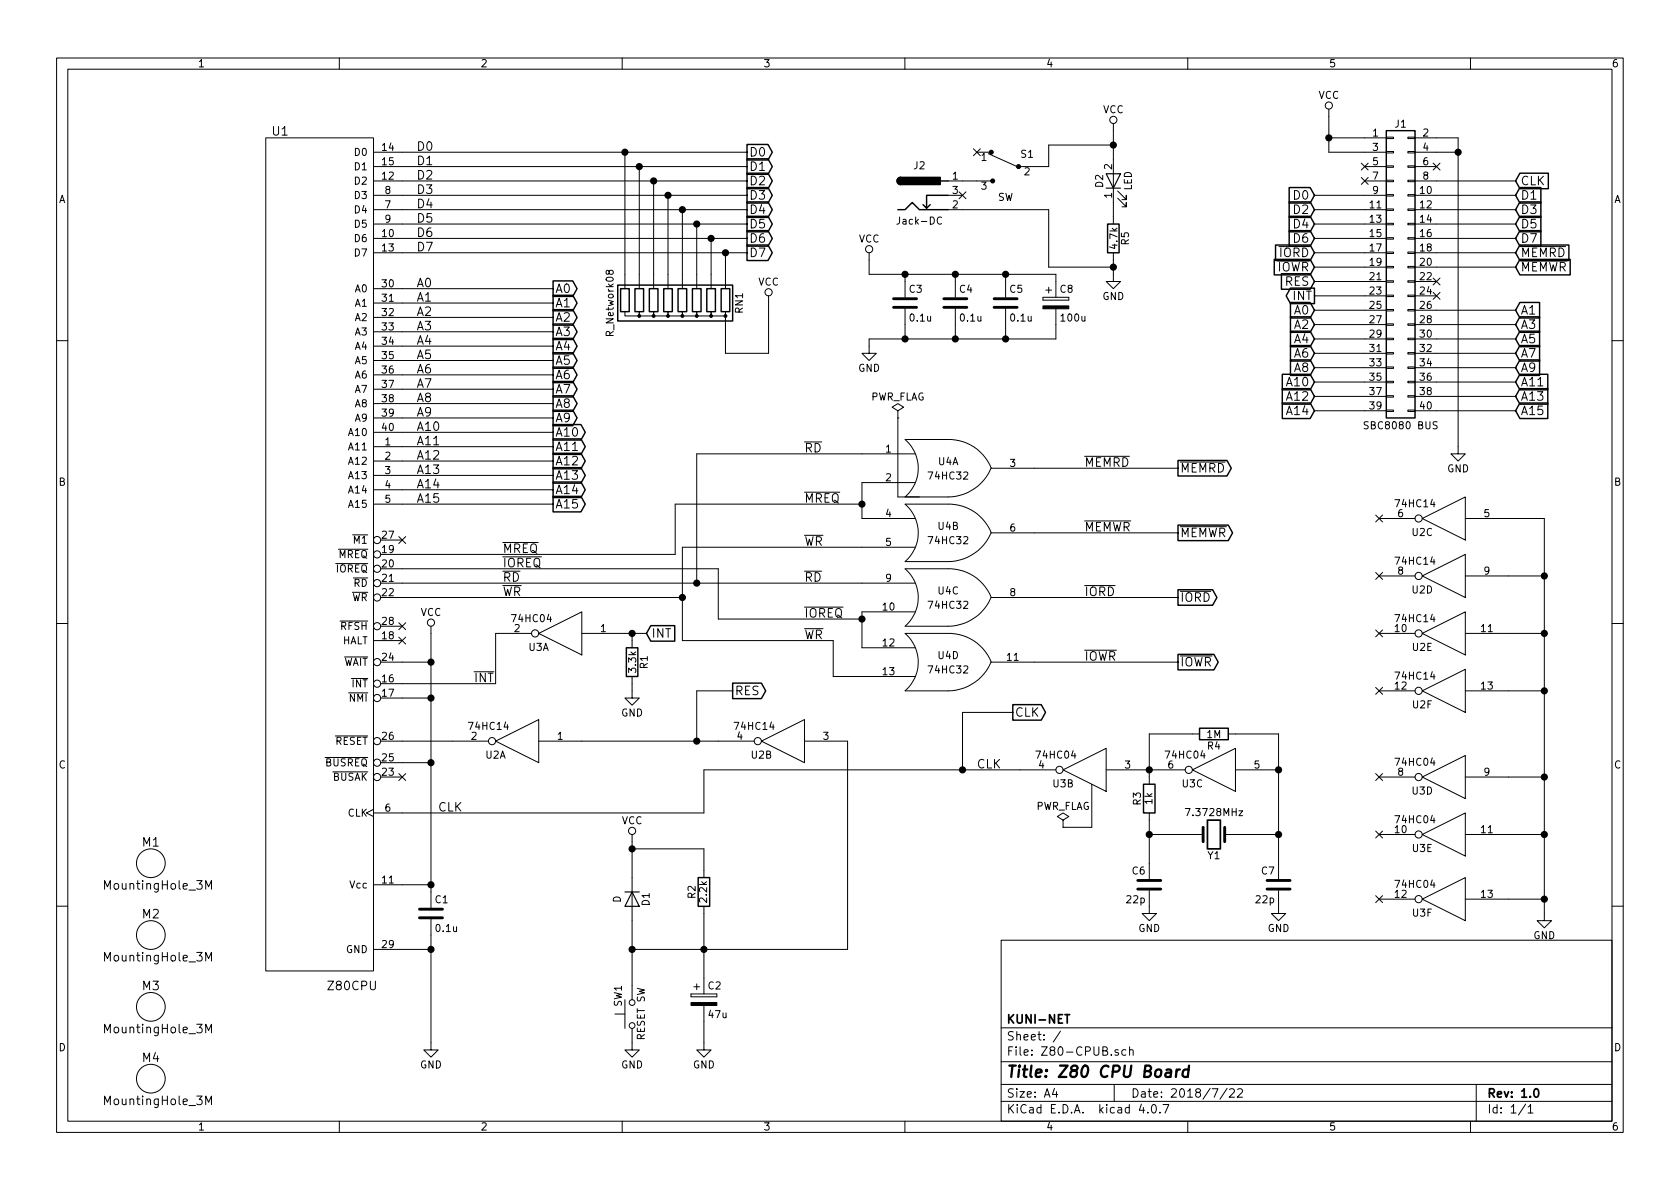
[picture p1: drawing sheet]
<svg xmlns="http://www.w3.org/2000/svg" width="297mm" height="210mm" viewBox="0 0 297 210" stroke-linecap="round" stroke-linejoin="round" font-family="sans-serif">
<g fill="none" stroke="#000" stroke-width=".18">
<path d="M10 10.3h277v189.9h-277zM12 12.2h273v186.1h-273zM60 10.3v1.9M110 10.3v1.9M160 10.3v1.9M210 10.3v1.9M234.9 19.3v7.6h10.2M260 10.3v1.9M47 24.4h19v147.3h-19zM66 37.1h66.1M66 34.5h66.1M66 39.6h66.1"/>
<path d="M66 32h66.1M66 26.9h66.1M66 29.5h66.1M110.5 26.9v24.1M113 29.5v21.5M115.6 32v19M118.1 34.5v16.5M120.6 37.1v13.9M123.2 39.6v11.4M166.5 38.5a.5 .5 0 0 0-.6 0 .5 .5 0 0 0-.2 .6l.1 .3a.41 .41 0 0 0 .7 .1M167.6 37.1h17.8v10.1h11.4M167.6 34.5h2.6"/>
<path d="M167.6 32h7.7M169.6 33.9l1.2 1.2M170.8 33.9l-1.2 1.2M172.1 26.3l1.2 1.2M172.7 26.9h2.6M173.3 26.3l-1.2 1.2M174.8 27.2l5 2.3M196.8 25.6h-11.4v3.9h-5.1M196.8 21.8v17.8M197.6 35l1.5 1.6v-.8v.8h-.7M197.6 33.8l1.5 1.5v-.8v.8h-.7M232.4 37.1h12.7"/>
<path d="M232.4 34.5h12.7M232.4 39.6h12.7M234.9 24.4h10.2M240.7 28.8l1.2 1.3M240.7 31.4l1.2 1.2M241.3 32h3.8M241.3 29.5h3.8M241.9 28.8l-1.2 1.3M241.9 31.4l-1.2 1.2M245.1 39.5h1.3v.2h-1.3zM245.1 37h1.3v.2h-1.3zM245.1 34.4h1.3v.3h-1.3z"/>
<path d="M245.1 31.9h1.3v.2h-1.3zM245.1 29.3h1.3v.3h-1.3zM245.1 26.8h1.3v.2h-1.3zM245.1 24.3h1.3v.2h-1.3zM248.9 39.5h1.3v.2h-1.3zM248.9 37h1.3v.2h-1.3zM248.9 34.4h1.3v.3h-1.3zM248.9 31.9h1.3v.2h-1.3zM248.9 29.3h1.3v.3h-1.3zM248.9 26.8h1.3v.2h-1.3zM248.9 24.3h1.3v.2h-1.3zM250.2 24.4h7.6v55.9h1.3l-1.3 1.2-1.3-1.2h1.3"/>
<path d="M250.2 37.1h17.8M250.2 34.5h17.8M250.2 39.6h17.8M250.2 32h17.8M250.2 26.9h7.6M250.2 29.5h3.8M253.4 28.8l1.2 1.3M254.6 28.8l-1.2 1.3M66 42.2h66.1M66 51h31.8M66 53.6h31.8M66 56.1h31.8"/>
<path d="M66 44.7h66.1M66 58.7h31.8M107.7 48l.2-.2h.4l.1 .2v.4l-.5 .1-.2-.1-.1-.6h-.3l-.1 .2 .1 .5h.2l.2-.2M125.7 42.2v8.8M128.3 44.7v6.3M135.9 52.3v10.2h-7.6v-7.4v.8h-2.6v-.8v.8h-2.5v-.8v.8h-2.6v-.8v.8h-2.5v-.8v.8h-2.5v-.8v.8h-2.6v-.8v.8h-2.5v-.8M153.7 44.7v3.8h33v4.1M160 48.5v4.1M160 54.6v5.3M168.9 48.5v4.1M168.9 54.6v5.3M177.8 48.5v4.1"/>
<path d="M177.8 54.6v5.3M184.4 52.6v.5zM184.4 53.1h4.6zM184.4 52.6h4.6zM184.9 51.3h1M185.4 50.8v1M186.7 54.6v5.3h-33v2.6h1.2l-1.2 1.2-1.3-1.2h1.3M189 52.6v.5zM196.8 44.7v5.1h1.3l-1.3 1.2-1.2-1.2h1.2M225.9 46.1h5.6M226.1 43.6h5.4M232.4 42.2h12.7"/>
<path d="M232.4 44.7h12.7M232.4 47.2h12.7M232.4 59.9h12.7M232.4 49.8h12.7M232.4 52.3h12.7M232.4 54.9h12.7M232.4 57.4h12.7M245.1 59.8h1.3v.3h-1.3zM245.1 57.3h1.3v.2h-1.3zM245.1 54.7h1.3v.3h-1.3zM245.1 52.2h1.3v.2h-1.3zM245.1 49.7h1.3v.2h-1.3z"/>
<path d="M245.1 47.1h1.3v.3h-1.3zM245.1 44.6h1.3v.2h-1.3zM245.1 42h1.3v.3h-1.3zM248.9 59.8h1.3v.3h-1.3zM248.9 57.3h1.3v.2h-1.3zM248.9 54.7h1.3v.3h-1.3zM248.9 52.2h1.3v.2h-1.3zM248.9 49.7h1.3v.2h-1.3zM248.9 47.1h1.3v.3h-1.3zM248.9 44.6h1.3v.2h-1.3zM248.9 42h1.3v.3h-1.3zM250.2 42.2h17.8"/>
<path d="M250.2 44.7h17.8M250.2 47.2h17.8M250.2 59.9h17.8M250.2 49.8h3.8M250.2 52.3h3.8M250.2 54.9h17.8M250.2 57.4h17.8M253.4 49.2l1.2 1.2M253.4 51.7l1.2 1.2M254.6 49.2l-1.2 1.2M254.6 51.7l-1.2 1.2M268.9 43.6h7.9"/>
<path d="M268.9 46.1h8.1M10 60.2h2M66 79h31.8M66 76.4h31.8M66 61.2h31.8M66 63.7h31.8M66 66.3h31.8M66 68.8h31.8M66 71.4h31.8M66 73.9h31.8M158.7 73.9v14h8.9a8.3 8.3 0 0 0 7.6-5.1M158.7 73.9h.1"/>
<path d="M158.7 72.6l1.1-.6-1.1-.6-1 .6 1 .6v1.3M160 77.7h7.7a8 8 0 0 1 7.6 5.1h33M160 77.7a6.7 6.7 0 0 1 0 10.2M232.4 72.6h12.7M232.4 62.5h12.7M232.4 65h12.7M232.4 67.6h12.7M232.4 70.1h12.7M245.1 72.5h1.3v.3h-1.3zM245.1 70h1.3v.2h-1.3zM245.1 67.4h1.3v.3h-1.3zM245.1 64.9h1.3v.2h-1.3z"/>
<path d="M245.1 62.4h1.3v.2h-1.3zM248.9 72.5h1.3v.3h-1.3zM248.9 70h1.3v.2h-1.3zM248.9 67.4h1.3v.3h-1.3zM248.9 64.9h1.3v.2h-1.3zM248.9 62.4h1.3v.2h-1.3zM250.2 72.6h17.8M250.2 62.5h17.8M250.2 65h17.8M250.2 67.6h17.8M250.2 70.1h17.8M254.1 74.6l-.7 .1v.4l.6 .2 .1 .3-.2 .2h-.5"/>
<path d="M285 60.2h2M59.4 99.7h5.6M59.8 97.1h5.2M66 89.1h31.8M66 81.5h31.8M66 84.1h31.8M66 86.6h31.8M67.3 95.5h3.8M70.5 94.9l1.2 1.2M71.7 94.9l-1.2 1.2M88.9 95.9h6.2M88.9 98.5h6.8"/>
<path d="M142.2 87h6.3M152.4 89.1h-33v8.9h-52.1M160 89.1h7.7a8 8 0 0 1 7.6 5.1h33M160 89.2a6.7 6.7 0 0 1 0 10.1M161.8 85.3h-9.4v6.4h9.4M161.8 96.8h-41.2v16.5h26.7v6.3h14.5M161.8 80.3h-38.6v22.8M175.2 94.2a8.3 8.3 0 0 1-7.6 5.1h-7.6M191.8 80.7h7.9M191.8 92.1h8.1M208.7 81.7h7.9M208.7 93.1h8.1"/>
<path d="M243.2 91.1l1.2 1.2M243.8 91.7h6.4M244.4 91.1l-1.2 1.2M251.5 91.7l7.6-3.8v7.6zM259.1 91.7h13.9v71.1h-1.2l1.2 1.3 1.3-1.3h-1.3M10 110.3h2M60.1 109.8h4.9M60.9 116.2h4.1M62.1 120h2.9M66 113.3h5.1M67.3 110.7h3.8M67.3 100.6h59.7v8.9h25.4"/>
<path d="M67.3 105.7h53.3M67.3 103.1h94.5M67.3 117.1h8.9M70.5 112.7l1.2 1.2M70.5 110.1l1.2 1.2M71.7 112.7l-1.2 1.2M71.7 110.1l-1.2 1.2M76.2 110.7v49.8M83.8 118.8h3.5M94 112h-6.4v8.9h-20.3M95.2 112l7.7-3.8v7.6zM102.9 112h11.4"/>
<path d="M111.8 119.6v3.8h1.2l-1.2 1.3-1.3-1.3h1.3M111.8 112v2.5M142.2 107.4h6.9M160 100.6h7.7a8 8 0 0 1 7.6 5.1h33M160 112h7.7a8 8 0 0 1 7.6 5.1h33M160 100.6a6.7 6.7 0 0 1 0 10.1M160 112a6.7 6.7 0 0 1 0 10.1M161.8 108.2h-9.4v6.3h9.4M175.2 105.6a8.3 8.3 0 0 1-7.6 5.1h-7.6M175.2 117.1a8.3 8.3 0 0 1-7.6 5.1h-7.6M191.8 103.6h5.4M191.8 115h5.6"/>
<path d="M208.7 104.6h5.4M208.7 116h5.6M243.2 101.2l1.2 1.3M243.2 111.4l1.2 1.2M243.8 112h6.4M243.8 101.8h6.4M244.4 101.2l-1.2 1.3M244.4 111.4l-1.2 1.2M251.5 101.8l7.6-3.8v7.7zM251.5 112l7.6-3.8v7.6zM259.1 112h13.9M259.1 101.8h13.9"/>
<path d="M285 110.3h2M57.5 134h7.5M58.9 136.5h6.1M59.3 130.1h5.7M61.6 122.5h3.4M67.3 137.4h3.8M67.3 134.9h8.9M67.3 131.1h19.1M67.3 123.4h8.9M70.5 136.8l1.2 1.2M71.7 136.8l-1.2 1.2M87.6 131.1l7.6-3.9v7.7z"/>
<path d="M95.2 131.1h38.1M129.5 122.2h-6.3v8.9M134.6 131.1l7.6-3.9v7.7zM142.2 131.1h7.7v36.8h-38.1M179.1 126h-8.9v10.1M186.7 136.1h-62.2v7.7h-58.5M188 136.1l7.6-3.8v7.6zM193 138.7v7.6h-5M195.6 136.1h13.9M210.8 136.1l7.6-3.8v7.6zM212.1 129.8h-8.9v8.9M217.2 129.8h8.9v25.6"/>
<path d="M218.4 136.1h7.7M243.2 136.8l1.2 1.2M243.2 121.6l1.2 1.2M243.8 122.2h6.4M243.8 137.4h6.4M244.4 136.8l-1.2 1.2M244.4 121.6l-1.2 1.2M251.5 137.4l7.6-3.8v7.6zM251.5 122.2l7.6-3.8v7.6zM259.1 122.2h13.9M259.1 137.4h13.9M36.4 157.2v-1.5l.5 1.1 .5-1.1v1.5"/>
<path d="M66 143.1l-1.2 .7 1.2 .6M66 156.5h10.2M111.8 150.1h12.7v5.1M111.8 147.6v29.2M188 146.3h.1M188 145l1-.6-1-.6-1.1 .6 1.1 .6v1.3M203.2 157.5v4h-1.3l1.3 1.3 1.3-1.3h-1.3M203.2 147.6h9.5M203.2 143.8v11.6M216.5 147.6h9.6M226.1 157.5v4h-1.3l1.3 1.3 1.2-1.3h-1.2M243.2 147l1.2 1.2"/>
<path d="M243.2 158.4l1.2 1.2M243.8 147.6h6.4M243.8 159h6.4M244.4 147l-1.2 1.2M244.4 158.4l-1.2 1.2M251.5 147.6l7.6-3.8v7.6zM251.5 159l7.6-3.8v7.6zM259.1 147.6h13.9M259.1 159h13.9M10 160.2h2M36.4 169.9v-1.5l.5 1.1 .5-1.1v1.5M66 167.9h10.2"/>
<path d="M76.2 162.6v23.1h1.3l-1.3 1.2-1.3-1.2h1.3M108.7 179.3h1.8M110.5 176.8v5.1M122.2 175.8v.5zM122.2 176.3h4.5zM122.2 175.8h4.5zM122.7 174.5h1M123.2 174v1M124.5 177.8v7.9h1.2l-1.2 1.2-1.3-1.2h1.3M124.5 160.3v15.5M126.7 175.8v.5zM177 166.3h108v32h-108z"/>
<path d="M285 160.2h2M36.4 182.6v-1.5l.5 1.1 .5-1.1v1.5M36.4 195.3v-1.5l.5 1.1 .5-1.1v1.5M60 198.3v1.9M110 198.3v1.9M111.8 181.9v3.8h1.2l-1.2 1.2-1.3-1.2h1.3M160 198.3v1.9M177 194.8h108M177 191.8h108M177 187.8h108M177 181.8h108M186.4 192.5l-.3 1h.9"/>
<path d="M186.8 193v1M187.5 182.3l-1.3 2M197 191.8v3M197.7 185.7a.37 .37 0 0 0-.6 .1l.1 .2 .5 .2 .1 .1-.2 .3-.5-.1M199.1 185.7l-.5-.1-.3 .3 .1 .6 .2 .1 .5-.1M199.7 185.7l.2-.1 .4 .1 .1 .9M199.7 185.1v1.5M201.8 195.2l-.4 1.1h1M202.9 196.7v.1M203.8 195.4l.1-.1a.81 .81 0 0 1 .6 .6 .81 .81 0 0 1-.3 .8l-.1 .1a.8 .8 0 0 1-.6-.6 .8 .8 0 0 1 .3-.8zM205.1 196.7v.1M205.6 195.3h1.1l-.7 1.5"/>
<path d="M210 198.3v1.9M217 192.5l-1.3 1.9M217.4 192.7l.2-.2h.4l.3 .5-1 1h1M218.8 192.7l.2-.2h.4l.3 .5-1 1h1M260 198.3v1.9M261 191.8v6.5M269.7 195.2l-1.2 2M270.2 195.8l.4-.5v1.5M270.2 196.8h.8"/>
<circle cx="234.9" cy="18.7" r=".63"/>
<circle cx="196.8" cy="21.2" r=".63"/>
<circle cx="135.9" cy="51.7" r=".63"/>
<circle cx="153.7" cy="44.1" r=".63"/>
<circle cx="66.7" cy="95.5" r=".63"/>
<circle cx="66.7" cy="98" r=".63"/>
<circle cx="250.8" cy="91.7" r=".63"/>
<circle cx="66.7" cy="117.1" r=".63"/>
<circle cx="66.7" cy="110.7" r=".63"/>
<circle cx="66.7" cy="100.6" r=".63"/>
<circle cx="66.7" cy="103.1" r=".63"/>
<circle cx="66.7" cy="105.7" r=".63"/>
<circle cx="76.2" cy="110.1" r=".63"/>
<circle cx="94.6" cy="112" r=".63"/>
<circle cx="250.8" cy="112" r=".63"/>
<circle cx="250.8" cy="101.8" r=".63"/>
<circle cx="66.7" cy="120.9" r=".63"/>
<circle cx="66.7" cy="123.4" r=".63"/>
<circle cx="66.7" cy="134.9" r=".63"/>
<circle cx="66.7" cy="131.1" r=".63"/>
<circle cx="66.7" cy="137.4" r=".63"/>
<circle cx="87" cy="131.1" r=".63"/>
<circle cx="134" cy="131.1" r=".63"/>
<circle cx="187.3" cy="136.1" r=".63"/>
<circle cx="210.2" cy="136.1" r=".63"/>
<circle cx="250.8" cy="122.2" r=".63"/>
<circle cx="250.8" cy="137.4" r=".63"/>
<circle cx="26.7" cy="152.6" r="2.54"/>
<circle cx="111.8" cy="146.9" r=".63"/>
<circle cx="250.8" cy="159" r=".63"/>
<circle cx="250.8" cy="147.6" r=".63"/>
<circle cx="26.7" cy="178" r="2.54"/>
<circle cx="26.7" cy="165.3" r="2.54"/>
<circle cx="111.8" cy="177.3" r=".51"/>
<circle cx="26.7" cy="190.7" r="2.54"/>
<circle cx="111.8" cy="181.4" r=".51"/>
</g>
<path d="M213.5 145h2.3v5.1h-2.3zM188.3 179.4h.8M188.7 179.4v1.5M271.3 192.7l.3-.2a.81 .81 0 0 1 .5 .6 .81 .81 0 0 1-.2 .8l-.2 .1a.79 .79 0 0 1-.4-1.3z" fill="none" stroke="#000" stroke-width=".3"/>
<path d="M206.2 189.2h.8v1.2M207.1 189.6l-.8 .1a.4 .4 0 0 0-.3 .3 .4 .4 0 0 0 .3 .4l.7-.1M208.1 189.1l-.2 1.3M208.6 189.1a.54 .54 0 0 0-.6 .4M210.2 189.2a.7 .7 0 0 0-1.1 .3v.8l.3 .1 .6-.1M210.2 188.4l-.2 2" fill="none" stroke="#000" stroke-width=".41"/>
<g fill="none" stroke="#000" stroke-width=".51">
<path d="M158 54.4h4.1M158 52.8h4.1M166.9 54.4h4M166.9 52.8h4M175.8 54.4h4M175.8 52.8h4M201.2 157.2h4M201.2 155.7h4M212.7 146.3v2.5M216.5 146.3v2.5M224 157.2h4.1M224 155.7h4.1"/>
<path d="M74.2 162.3h4M74.2 160.8h4"/>
</g>
<g fill="none" stroke="#000" stroke-width=".25">
<path d="M132.1 25.5h3.7l.8 1.4-.8 1.4h-3.7zM132.1 28.1h3.7l.8 1.4-.8 1.3h-3.7zM132.1 30.6h3.7l.8 1.4-.8 1.4h-3.7zM132.1 33.2h3.7l.8 1.3-.8 1.4h-3.7zM132.1 35.7h3.7l.8 1.4-.8 1.3h-3.7zM132.1 38.2h3.7l.8 1.4-.8 1.4h-3.7zM158.7 37.1h1.3l1.3-1.3 1.3 1.3h5M159.3 31.4a.63 .63 0 0 0-.7 .6 .63 .63 0 0 0 .7 .6M164.5 36.2l-.7 .6M166.4 32h1.2M167.6 34.5h-3.8v2.3l-.6-.6M195.8 39.6h2.1v5.1h-2.1z"/>
<path d="M227.9 33.2h3.7l.8 1.3-.8 1.4h-3.7zM227.9 35.7h3.7l.8 1.4-.8 1.3h-3.7zM227.9 38.2h3.7l.8 1.4-.8 1.4h-3.7zM245.1 23.1h5.1v50.8h-5.1zM268.7 33.2h3.7v2.7h-3.7l-.7-1.4zM268.7 35.7h3.7v2.7h-3.7l-.7-1.3zM268.7 38.2h3.7v2.8h-3.7l-.7-1.4zM268.7 30.6h5.1v2.8h-5.1l-.7-1.4zM97.8 49.7h3.5l.7 1.3-.7 1.4h-3.5zM97.8 52.2h3.5l.7 1.4-.7 1.4h-3.5zM97.8 54.8h3.5l.7 1.3-.7 1.4h-3.5zM97.8 57.3h3.5l.7 1.4-.7 1.3h-3.5z"/>
<path d="M97.8 59.8h3.5l.7 1.4-.7 1.4h-3.5zM109.2 50.4h20.3v6.4h-20.3zM109.7 51h1.6v4.1h-1.6zM112.3 51h1.5v4.1h-1.5zM114.8 51h1.5v4.1h-1.5zM117.3 51h1.6v4.1h-1.6zM119.9 51h1.5v4.1h-1.5zM122.4 51h1.6v4.1h-1.6zM125 51h1.5v4.1h-1.5zM127.5 51h1.5v4.1h-1.5zM132.1 40.8h3.7l.8 1.4-.8 1.3h-3.7zM132.1 43.3h3.7l.8 1.4-.8 1.4h-3.7z"/>
<path d="M225.3 45.9h6.3l.8 1.3-.8 1.4h-6.3zM225.5 43.3h6.1l.8 1.4-.8 1.4h-6.1zM226.6 48.4h5l.8 1.4-.8 1.3h-5zM227.9 40.8h3.7l.8 1.4-.8 1.3h-3.7zM228.2 50.9h4.2v2.8h-4.2l-.8-1.4zM228.2 53.5h3.4l.8 1.4-.8 1.3h-3.4zM228.2 56h3.4l.8 1.4-.8 1.4h-3.4zM228.2 58.6h3.4l.8 1.3-.8 1.4h-3.4zM268.7 40.8h3.7v2.7h-3.7l-.7-1.3zM268.7 43.3h8.7v2.8h-8.7l-.7-1.4zM268.7 45.9h8.9v2.7h-8.9l-.7-1.4zM268.7 53.5h3.5v2.7h-3.5l-.7-1.3z"/>
<path d="M268.7 56h3.5v2.8h-3.5l-.7-1.4zM268.7 58.6h3.5v2.7h-3.5l-.7-1.4zM97.8 62.4h3.5l.7 1.3-.7 1.4h-3.5zM97.8 64.9h3.5l.7 1.4-.7 1.4h-3.5zM97.8 67.5h3.5l.7 1.3-.7 1.4h-3.5zM97.8 70h3.5l.7 1.4-.7 1.3h-3.5zM97.8 72.5h3.5l.7 1.4-.7 1.4h-3.5zM97.8 75.1h4.9l.8 1.3-.8 1.4h-4.9zM97.8 77.6h4.9l.8 1.4-.8 1.4h-4.9zM226.7 66.2h4.9l.8 1.4-.8 1.3h-4.9zM226.7 68.7h4.9l.8 1.4-.8 1.4h-4.9zM226.7 71.3h4.9l.8 1.3-.8 1.4h-4.9z"/>
<path d="M228.2 61.1h3.4l.8 1.4-.8 1.3h-3.4zM228.2 63.6h3.4l.8 1.4-.8 1.4h-3.4zM268.7 61.1h3.5v2.7h-3.5l-.7-1.3zM268.7 63.6h3.5v2.8h-3.5l-.7-1.4zM268.7 66.2h5v2.7h-5l-.7-1.3zM268.7 68.7h5v2.8h-5l-.7-1.4zM268.7 71.3h5v2.7h-5l-.7-1.4zM97.8 80.2h4.9l.8 1.3-.8 1.4h-4.9zM97.8 82.7h4.9l.8 1.4-.8 1.3h-4.9zM97.8 85.2h4.9l.8 1.4-.8 1.4h-4.9zM97.8 87.8h4.9l.8 1.3-.8 1.4h-4.9zM208.3 81.4h8.6l.8 1.4-.8 1.4h-8.6z"/>
<path d="M208.3 92.9h8.9l.7 1.3-.7 1.4h-8.9zM110.7 114.5h2.1v5.1h-2.1zM115.1 110.6h4.2v2.8h-4.2l-.8-1.4zM208.3 104.3h6.1l.8 1.4-.8 1.3h-6.1zM208.3 115.7h6.3l.8 1.4-.8 1.4h-6.3zM129.5 120.8h5.1l.8 1.4-.8 1.3h-5.1zM179.1 124.6h5l.8 1.4-.8 1.3h-5zM202.2 138.7h2v5.1h-2zM212.1 128.8h5.1v2h-5.1zM123.4 155.2h2.1v5.1h-2.1z"/>
</g>
<g fill="#000" stroke="#000" stroke-width=".18">
<path d="M184.4 54.1h4.6v.5h-4.6zM122.2 177.3h4.5v.5h-4.5z"/>
<circle cx="175.3" cy="26.9" r=".36"/>
<circle cx="175.5" cy="32" r=".36"/>
<circle cx="180.1" cy="29.5" r=".36"/>
<circle cx="113" cy="55.9" r=".25"/>
<circle cx="115.6" cy="55.9" r=".25"/>
<circle cx="118.1" cy="55.9" r=".25"/>
<circle cx="120.6" cy="55.9" r=".25"/>
<circle cx="123.2" cy="55.9" r=".25"/>
<circle cx="125.7" cy="55.9" r=".25"/>
<circle cx="128.3" cy="55.9" r=".25"/>
</g>
<path d="M195.6 30.7h2.5l-1.3 2.6zM195.6 33.3h2.5M110.5 157.7h2.5M111.8 157.7l1.2 2.6h-2.5z" fill="none" stroke="#000" stroke-width=".2"/>
<g fill="#000" stroke="#000" stroke-width=".25">
<path d="M158.8 31.5l.5-.1v1.2a.64 .64 0 0 1-.6-.4 .64 .64 0 0 1 .1-.7zM159.3 31.4h6.9v1.2h-6.9z"/>
<circle cx="110.5" cy="26.9" r=".51"/>
<circle cx="113" cy="29.5" r=".51"/>
<circle cx="115.6" cy="32" r=".51"/>
<circle cx="118.1" cy="34.5" r=".51"/>
<circle cx="120.7" cy="37.1" r=".51"/>
<circle cx="123.2" cy="39.6" r=".51"/>
<circle cx="196.9" cy="25.6" r=".51"/>
<circle cx="235" cy="24.4" r=".51"/>
<circle cx="257.8" cy="26.9" r=".51"/>
<circle cx="125.7" cy="42.2" r=".51"/>
<circle cx="128.3" cy="44.7" r=".51"/>
<circle cx="160" cy="59.9" r=".51"/>
<circle cx="160" cy="48.5" r=".51"/>
<circle cx="168.9" cy="59.9" r=".51"/>
<circle cx="168.9" cy="48.5" r=".51"/>
<circle cx="177.8" cy="59.9" r=".51"/>
<circle cx="177.8" cy="48.5" r=".51"/>
<circle cx="196.9" cy="47.2" r=".51"/>
<circle cx="152.4" cy="89.1" r=".51"/>
<circle cx="76.2" cy="117.1" r=".51"/>
<circle cx="111.8" cy="112" r=".51"/>
<circle cx="120.7" cy="105.7" r=".51"/>
<circle cx="123.2" cy="103.1" r=".51"/>
<circle cx="152.4" cy="109.5" r=".51"/>
<circle cx="273" cy="101.8" r=".51"/>
<circle cx="273" cy="112" r=".51"/>
<circle cx="76.2" cy="123.4" r=".51"/>
<circle cx="76.2" cy="134.9" r=".51"/>
<circle cx="123.2" cy="131.1" r=".51"/>
<circle cx="170.2" cy="136.1" r=".51"/>
<circle cx="203.2" cy="136.1" r=".51"/>
<circle cx="226.1" cy="136.1" r=".51"/>
<circle cx="273" cy="122.2" r=".51"/>
<circle cx="273" cy="137.4" r=".51"/>
<circle cx="76.2" cy="156.5" r=".51"/>
<circle cx="111.8" cy="150.1" r=".51"/>
<circle cx="203.2" cy="147.6" r=".51"/>
<circle cx="226.1" cy="147.6" r=".51"/>
<circle cx="273" cy="159" r=".51"/>
<circle cx="273" cy="147.6" r=".51"/>
<circle cx="76.2" cy="167.9" r=".51"/>
<circle cx="111.8" cy="167.9" r=".51"/>
<circle cx="124.5" cy="167.9" r=".51"/>
</g>
<text font-size="2.8" x="178" y="190.5">Title: Z80 CPU Board</text>
<g font-size="2.1">
<text x="48.2" y="24">U1</text>
<text x="73.7" y="26.7">D0</text>
<text x="73.7" y="29.2">D1</text>
<text x="132.5" y="27.7">D0</text>
<text x="73.7" y="31.7">D2</text>
<text x="73.7" y="34.3">D3</text>
<text x="132.5" y="30.2">D1</text>
<text x="132.5" y="32.8">D2</text>
<text x="132.5" y="35.3">D3</text>
<text x="228.8" y="35.3">D0</text>
<text x="268.9" y="35.3">D1</text>
<text x="268.9" y="32.8">CLK</text>
<text x="73.7" y="36.8">D4</text>
<text x="73.7" y="39.4">D5</text>
<text x="73.7" y="41.9">D6</text>
<text x="132.5" y="37.8">D4</text>
<text x="132.5" y="40.4">D5</text>
<text x="228.8" y="37.8">D2</text>
<text x="228.8" y="40.4">D4</text>
<text x="268.9" y="37.8">D3</text>
<text x="268.9" y="40.4">D5</text>
<text x="73.7" y="44.4">D7</text>
<text x="132.5" y="42.9">D6</text>
<text x="132.5" y="45.5">D7</text>
<text x="226.2" y="45.5">IORD</text>
<text x="228.8" y="42.9">D6</text>
<text x="268.9" y="42.9">D7</text>
<text x="268.9" y="45.5">MEMRD</text>
<text x="73.7" y="50.8">A0</text>
<text x="73.7" y="53.3">A1</text>
<text x="98.2" y="51.8">A0</text>
<text x="225.7" y="48">IOWR</text>
<text x="227.1" y="50.5">RES</text>
<text x="228.6" y="53.1">INT</text>
<text x="268.9" y="48">MEMWR</text>
<text x="73.7" y="55.9">A2</text>
<text x="73.7" y="58.4">A3</text>
<text x="98.2" y="54.4">A1</text>
<text x="98.2" y="56.9">A2</text>
<text x="98.2" y="59.4">A3</text>
<text x="228.8" y="55.6">A0</text>
<text x="228.8" y="58.2">A2</text>
<text x="268.9" y="55.6">A1</text>
<text x="268.9" y="58.2">A3</text>
<text x="73.7" y="61">A4</text>
<text x="73.7" y="63.5">A5</text>
<text x="98.2" y="62">A4</text>
<text x="98.2" y="64.5">A5</text>
<text x="228.8" y="60.7">A4</text>
<text x="228.8" y="63.2">A6</text>
<text x="228.8" y="65.8">A8</text>
<text x="268.9" y="60.7">A5</text>
<text x="268.9" y="63.2">A7</text>
<text x="268.9" y="65.8">A9</text>
<text x="73.7" y="66">A6</text>
<text x="73.7" y="68.6">A7</text>
<text x="73.7" y="71.1">A8</text>
<text x="98.2" y="67.1">A6</text>
<text x="98.2" y="69.6">A7</text>
<text x="227.6" y="68.3">A10</text>
<text x="227.6" y="70.9">A12</text>
<text x="268.9" y="68.3">A11</text>
<text x="268.9" y="70.9">A13</text>
<text x="73.7" y="73.7">A9</text>
<text x="73.7" y="76.2">A10</text>
<text x="98.2" y="72.1">A8</text>
<text x="98.2" y="74.7">A9</text>
<text x="98.2" y="77.2">A10</text>
<text x="227.6" y="73.4">A14</text>
<text x="268.9" y="73.4">A15</text>
<text x="73.7" y="78.7">A11</text>
<text x="73.7" y="81.3">A12</text>
<text x="73.7" y="83.8">A13</text>
<text x="98.2" y="79.8">A11</text>
<text x="98.2" y="82.3">A12</text>
<text x="142.2" y="80">RD</text>
<text x="191.8" y="82.5">MEMRD</text>
<text x="208.7" y="83.6">MEMRD</text>
<text x="73.7" y="86.4">A14</text>
<text x="73.7" y="88.9">A15</text>
<text x="98.2" y="84.8">A13</text>
<text x="98.2" y="87.4">A14</text>
<text x="98.2" y="89.9">A15</text>
<text x="142.2" y="88.9">MREQ</text>
<text x="191.8" y="94">MEMWR</text>
<text x="208.7" y="95">MEMWR</text>
<text x="88.9" y="97.8">MREQ</text>
<text x="88.9" y="100.3">IOREQ</text>
<text x="142.2" y="96.5">WR</text>
<text x="88.9" y="102.9">RD</text>
<text x="88.9" y="105.4">WR</text>
<text x="142.2" y="102.9">RD</text>
<text x="191.8" y="105.4">IORD</text>
<text x="208.7" y="106.4">IORD</text>
<text x="115.2" y="112.8">INT</text>
<text x="142.2" y="113">WR</text>
<text x="142.2" y="109.2">IOREQ</text>
<text x="191.8" y="116.8">IOWR</text>
<text x="208.7" y="117.9">IOWR</text>
<text x="83.8" y="120.6">INT</text>
<text x="129.9" y="122.9">RES</text>
<text x="179.5" y="126.7">CLK</text>
<text x="172.7" y="135.9">CLK</text>
<text x="77.5" y="143.5">CLK</text>
<text x="25.2" y="149.7">M1</text>
<text x="18.8" y="157.3">MountingHole_3M</text>
<text x="25.2" y="162.4">M2</text>
<text x="18.8" y="170">MountingHole_3M</text>
<text x="25.2" y="175.1">M3</text>
<text x="58.2" y="175.1">Z80CPU</text>
<text x="18.8" y="182.7">MountingHole_3M</text>
<text x="178" y="184">Sheet: /</text>
<text x="178" y="181">KUNI-NET</text>
<text x="25.2" y="187.8">M4</text>
<text x="178" y="186.7">File: Z80-CPUB.sch</text>
<text x="18.8" y="195.4">MountingHole_3M</text>
<text x="178" y="196.9">KiCad E.D.A. kicad 4.0.7</text>
<text x="178" y="194.1">Size: A4</text>
<text x="200" y="194.1">Date: 2018/7/22</text>
<text x="263" y="194.1">Rev: 1.0</text>
<text x="263" y="196.9">Id: 1/1</text>
</g>
<g font-size="1.8">
<text x="35" y="11.9">1</text>
<text x="85" y="11.9">2</text>
<text x="135" y="11.9">3</text>
<text x="185" y="11.9">4</text>
<text x="235" y="11.9">5</text>
<text x="285" y="11.9">6</text>
<text x="233.1" y="17.5">VCC</text>
<text x="195" y="20">VCC</text>
<text x="246.7" y="22.5">J1</text>
<text x="62.8" y="27.6">D0</text>
<text x="67.6" y="26.7">14</text>
<text x="67.6" y="29.2">15</text>
<text x="161.6" y="29.9">J2</text>
<text x="173.5" y="28.4">1</text>
<text x="180.5" y="27.9">S1</text>
<text x="196.6" y="29.9" transform="rotate(-90 196.6 29.9)">2</text>
<text x="242.7" y="24.1">1</text>
<text x="242.7" y="26.7">3</text>
<text x="242.7" y="29.2">5</text>
<text x="251.6" y="24.1">2</text>
<text x="251.6" y="26.7">4</text>
<text x="251.6" y="29.2">6</text>
<text x="10.4" y="35.9">A</text>
<text x="62.8" y="35.2">D3</text>
<text x="62.8" y="32.6">D2</text>
<text x="62.8" y="30.1">D1</text>
<text x="67.6" y="31.7">12</text>
<text x="68.1" y="34.3">8</text>
<text x="168.4" y="31.7">1</text>
<text x="168.4" y="34.3">3</text>
<text x="173.5" y="33.5">3</text>
<text x="176.4" y="35.5">SW</text>
<text x="181.1" y="31">2</text>
<text x="195" y="33.1" transform="rotate(-90 195 33.1)">D2</text>
<text x="196.6" y="35" transform="rotate(-90 196.6 35)">1</text>
<text x="200.1" y="33.7" transform="rotate(-90 200.1 33.7)">LED</text>
<text x="242.7" y="31.7">7</text>
<text x="242.7" y="34.3">9</text>
<text x="251.1" y="34.3">10</text>
<text x="251.6" y="31.7">8</text>
<text x="285.4" y="35.9">A</text>
<text x="62.8" y="37.7">D4</text>
<text x="62.8" y="40.3">D5</text>
<text x="67.6" y="41.9">10</text>
<text x="68.1" y="36.8">7</text>
<text x="68.1" y="39.4">9</text>
<text x="159" y="39.7">Jack-DC</text>
<text x="168.4" y="36.8">2</text>
<text x="242.2" y="36.8">11</text>
<text x="242.2" y="39.4">13</text>
<text x="242.2" y="41.9">15</text>
<text x="251.1" y="36.8">12</text>
<text x="251.1" y="39.4">14</text>
<text x="251.1" y="41.9">16</text>
<text x="62.8" y="42.8">D6</text>
<text x="62.8" y="45.3">D7</text>
<text x="67.6" y="44.4">13</text>
<text x="151.8" y="42.9">VCC</text>
<text x="197.6" y="43.9" transform="rotate(-90 197.6 43.9)">4.7k</text>
<text x="199.6" y="43.3" transform="rotate(-90 199.6 43.3)">R5</text>
<text x="242.2" y="44.4">17</text>
<text x="242.2" y="47">19</text>
<text x="251.1" y="47">20</text>
<text x="251.1" y="44.4">18</text>
<text x="62.8" y="51.7">A0</text>
<text x="67.6" y="50.8">30</text>
<text x="67.6" y="53.3">31</text>
<text x="134" y="50.5">VCC</text>
<text x="160.8" y="51.8">C3</text>
<text x="169.7" y="51.8">C4</text>
<text x="178.6" y="51.8">C5</text>
<text x="187.5" y="51.8">C8</text>
<text x="194.9" y="53">GND</text>
<text x="242.2" y="49.5">21</text>
<text x="242.2" y="52.1">23</text>
<text x="251.1" y="49.5">22</text>
<text x="251.1" y="52.1">24</text>
<text x="62.8" y="54.2">A1</text>
<text x="62.8" y="56.8">A2</text>
<text x="62.8" y="59.3">A3</text>
<text x="67.6" y="55.9">32</text>
<text x="67.6" y="58.4">33</text>
<text x="108.5" y="59.2" transform="rotate(-90 108.5 59.2)">R_Network08</text>
<text x="131.3" y="55.3" transform="rotate(-90 131.3 55.3)">RN1</text>
<text x="161" y="56.8">0.1u</text>
<text x="169.9" y="56.8">0.1u</text>
<text x="178.8" y="56.8">0.1u</text>
<text x="187.7" y="56.8">100u</text>
<text x="242.2" y="54.6">25</text>
<text x="242.2" y="57.1">27</text>
<text x="242.2" y="59.7">29</text>
<text x="251.1" y="59.7">30</text>
<text x="251.1" y="54.6">26</text>
<text x="251.1" y="57.1">28</text>
<text x="62.8" y="61.8">A4</text>
<text x="62.8" y="64.4">A5</text>
<text x="67.6" y="61">34</text>
<text x="67.6" y="63.5">35</text>
<text x="151.7" y="65.7">GND</text>
<text x="242.2" y="62.2">31</text>
<text x="242.2" y="64.8">33</text>
<text x="251.1" y="62.2">32</text>
<text x="251.1" y="64.8">34</text>
<text x="62.8" y="66.9">A6</text>
<text x="62.8" y="69.5">A7</text>
<text x="67.6" y="66">36</text>
<text x="67.6" y="68.6">37</text>
<text x="67.6" y="71.1">38</text>
<text x="153.8" y="70.8">PWR_FLAG</text>
<text x="242.2" y="67.3">35</text>
<text x="242.2" y="69.8">37</text>
<text x="251.1" y="67.3">36</text>
<text x="251.1" y="69.8">38</text>
<text x="61.8" y="77.1">A10</text>
<text x="62.8" y="72">A8</text>
<text x="62.8" y="74.5">A9</text>
<text x="67.6" y="76.2">40</text>
<text x="67.6" y="73.7">39</text>
<text x="241.7" y="75.9">SBC8080 BUS</text>
<text x="242.2" y="72.4">39</text>
<text x="251.1" y="72.4">40</text>
<text x="61.8" y="79.6">A11</text>
<text x="61.8" y="82.2">A12</text>
<text x="68.1" y="78.7">1</text>
<text x="68.1" y="81.3">2</text>
<text x="68.1" y="83.8">3</text>
<text x="156.6" y="80">1</text>
<text x="165.9" y="82.2">U4A</text>
<text x="178.6" y="82.5">3</text>
<text x="255.9" y="83.5">GND</text>
<text x="10.4" y="85.9">B</text>
<text x="61.8" y="84.7">A13</text>
<text x="61.8" y="87.2">A14</text>
<text x="61.8" y="89.8">A15</text>
<text x="68.1" y="86.4">4</text>
<text x="68.1" y="88.9">5</text>
<text x="156.6" y="85.1">2</text>
<text x="164.4" y="84.8">74HC32</text>
<text x="247" y="89.7">74HC14</text>
<text x="285.4" y="85.9">B</text>
<text x="67.6" y="95.2">27</text>
<text x="156.6" y="91.4">4</text>
<text x="165.9" y="93.7">U4B</text>
<text x="178.6" y="94">6</text>
<text x="247.2" y="91.4">6</text>
<text x="249.7" y="94.8">U2C</text>
<text x="262.4" y="91.4">5</text>
<text x="59.3" y="101.2">IOREQ</text>
<text x="59.7" y="98.7">MREQ</text>
<text x="62.6" y="96.1">M1</text>
<text x="67.6" y="100.3">20</text>
<text x="67.6" y="97.8">19</text>
<text x="156.6" y="96.5">5</text>
<text x="164.4" y="96.2">74HC32</text>
<text x="247" y="99.8">74HC14</text>
<text x="247.2" y="101.6">8</text>
<text x="262.4" y="101.6">9</text>
<text x="62.1" y="106.3">WR</text>
<text x="62.5" y="103.8">RD</text>
<text x="67.6" y="102.9">21</text>
<text x="67.6" y="105.4">22</text>
<text x="156.1" y="107.9">10</text>
<text x="156.6" y="102.9">9</text>
<text x="164.4" y="107.6">74HC32</text>
<text x="165.9" y="105.1">U4C</text>
<text x="178.6" y="105.4">8</text>
<text x="249.7" y="104.9">U2D</text>
<text x="60.2" y="111.4">RFSH</text>
<text x="60.3" y="113.9">HALT</text>
<text x="67.6" y="113">18</text>
<text x="67.6" y="110.5">28</text>
<text x="74.3" y="108.9">VCC</text>
<text x="90.8" y="110">74HC04</text>
<text x="91" y="111.8">2</text>
<text x="106.2" y="111.8">1</text>
<text x="246.7" y="111.8">10</text>
<text x="247" y="110">74HC14</text>
<text x="261.9" y="111.8">11</text>
<text x="60.5" y="117.7">WAIT</text>
<text x="67.6" y="116.8">24</text>
<text x="93.5" y="115.1">U3A</text>
<text x="112.5" y="118.8" transform="rotate(-90 112.5 118.8)">3.3k</text>
<text x="114.5" y="118.2" transform="rotate(-90 114.5 118.2)">R1</text>
<text x="156.1" y="114.3">12</text>
<text x="156.1" y="119.4">13</text>
<text x="164.4" y="119.1">74HC32</text>
<text x="165.9" y="116.5">U4D</text>
<text x="178.1" y="116.8">11</text>
<text x="249.7" y="115.1">U2E</text>
<text x="61.8" y="124.1">NMI</text>
<text x="62.2" y="121.5">INT</text>
<text x="67.6" y="120.6">16</text>
<text x="67.6" y="123.2">17</text>
<text x="246.7" y="121.9">12</text>
<text x="247" y="120.2">74HC14</text>
<text x="249.8" y="125.2">U2F</text>
<text x="261.9" y="121.9">13</text>
<text x="59.1" y="131.7">RESET</text>
<text x="67.6" y="130.8">26</text>
<text x="83.1" y="129.1">74HC14</text>
<text x="83.3" y="130.8">2</text>
<text x="98.6" y="130.8">1</text>
<text x="109.8" y="126.7">GND</text>
<text x="130.1" y="129.1">74HC14</text>
<text x="130.3" y="130.8">4</text>
<text x="145.6" y="130.8">3</text>
<text x="213.4" y="130.5">1M</text>
<text x="10.4" y="135.9">C</text>
<text x="57.5" y="135.5">BUSREQ</text>
<text x="67.6" y="137.2">23</text>
<text x="67.6" y="134.6">25</text>
<text x="85.9" y="134.1">U2A</text>
<text x="132.9" y="134.1">U2B</text>
<text x="183.5" y="134.1">74HC04</text>
<text x="183.7" y="135.9">4</text>
<text x="198.9" y="135.9">3</text>
<text x="206.3" y="134.1">74HC04</text>
<text x="206.5" y="135.9">6</text>
<text x="213.5" y="132.5">R4</text>
<text x="221.8" y="135.9">5</text>
<text x="247" y="135.4">74HC04</text>
<text x="247.2" y="137.2">8</text>
<text x="262.4" y="137.2">9</text>
<text x="285.4" y="135.9">C</text>
<text x="58.7" y="138">BUSAK</text>
<text x="68.1" y="143.5">6</text>
<text x="183" y="143.2">PWR_FLAG</text>
<text x="186.2" y="139.2">U3B</text>
<text x="201.7" y="142.3" transform="rotate(-90 201.7 142.3)">R3</text>
<text x="203.7" y="142.2" transform="rotate(-90 203.7 142.2)">1k</text>
<text x="209.1" y="139.2">U3C</text>
<text x="249.7" y="140.5">U3D</text>
<text x="61.4" y="144.4">CLK</text>
<text x="109.9" y="145.7">VCC</text>
<text x="210.1" y="144.3">7.3728MHz</text>
<text x="246.7" y="147.3">10</text>
<text x="247" y="145.6">74HC04</text>
<text x="261.9" y="147.3">11</text>
<text x="200.2" y="154.6">C6</text>
<text x="213.6" y="151.9">Y1</text>
<text x="223.1" y="154.6">C7</text>
<text x="249.7" y="150.6">U3E</text>
<text x="61.9" y="157.1">Vcc</text>
<text x="67.6" y="156.2">11</text>
<text x="77" y="159.7">C1</text>
<text x="109.8" y="159.6" transform="rotate(-90 109.8 159.6)">D</text>
<text x="114.8" y="160.1" transform="rotate(-90 114.8 160.1)">D1</text>
<text x="123" y="158.8" transform="rotate(-90 123 158.8)">R2</text>
<text x="125" y="159.5" transform="rotate(-90 125 159.5)">2.2k</text>
<text x="199.2" y="159.7">22p</text>
<text x="222.1" y="159.7">22p</text>
<text x="246.7" y="158.7">12</text>
<text x="247" y="157">74HC04</text>
<text x="261.9" y="158.7">13</text>
<text x="67.6" y="167.6">29</text>
<text x="77.2" y="164.8">0.1u</text>
<text x="201.2" y="164.8">GND</text>
<text x="224.1" y="164.8">GND</text>
<text x="249.8" y="162.1">U3F</text>
<text x="271.1" y="166.1">GND</text>
<text x="61.1" y="168.5">GND</text>
<text x="109.9" y="178" transform="rotate(-90 109.9 178)">SW1</text>
<text x="125.2" y="174.9">C2</text>
<text x="10.4" y="185.9">D</text>
<text x="114" y="183.9" transform="rotate(-90 114 183.9)">RESET SW</text>
<text x="125.3" y="180">47u</text>
<text x="285.4" y="185.9">D</text>
<text x="74.2" y="188.9">GND</text>
<text x="109.8" y="188.9">GND</text>
<text x="122.5" y="188.9">GND</text>
<text x="35" y="199.9">1</text>
<text x="85" y="199.9">2</text>
<text x="135" y="199.9">3</text>
<text x="185" y="199.9">4</text>
<text x="235" y="199.9">5</text>
<text x="285" y="199.9">6</text>
</g>
</svg>
